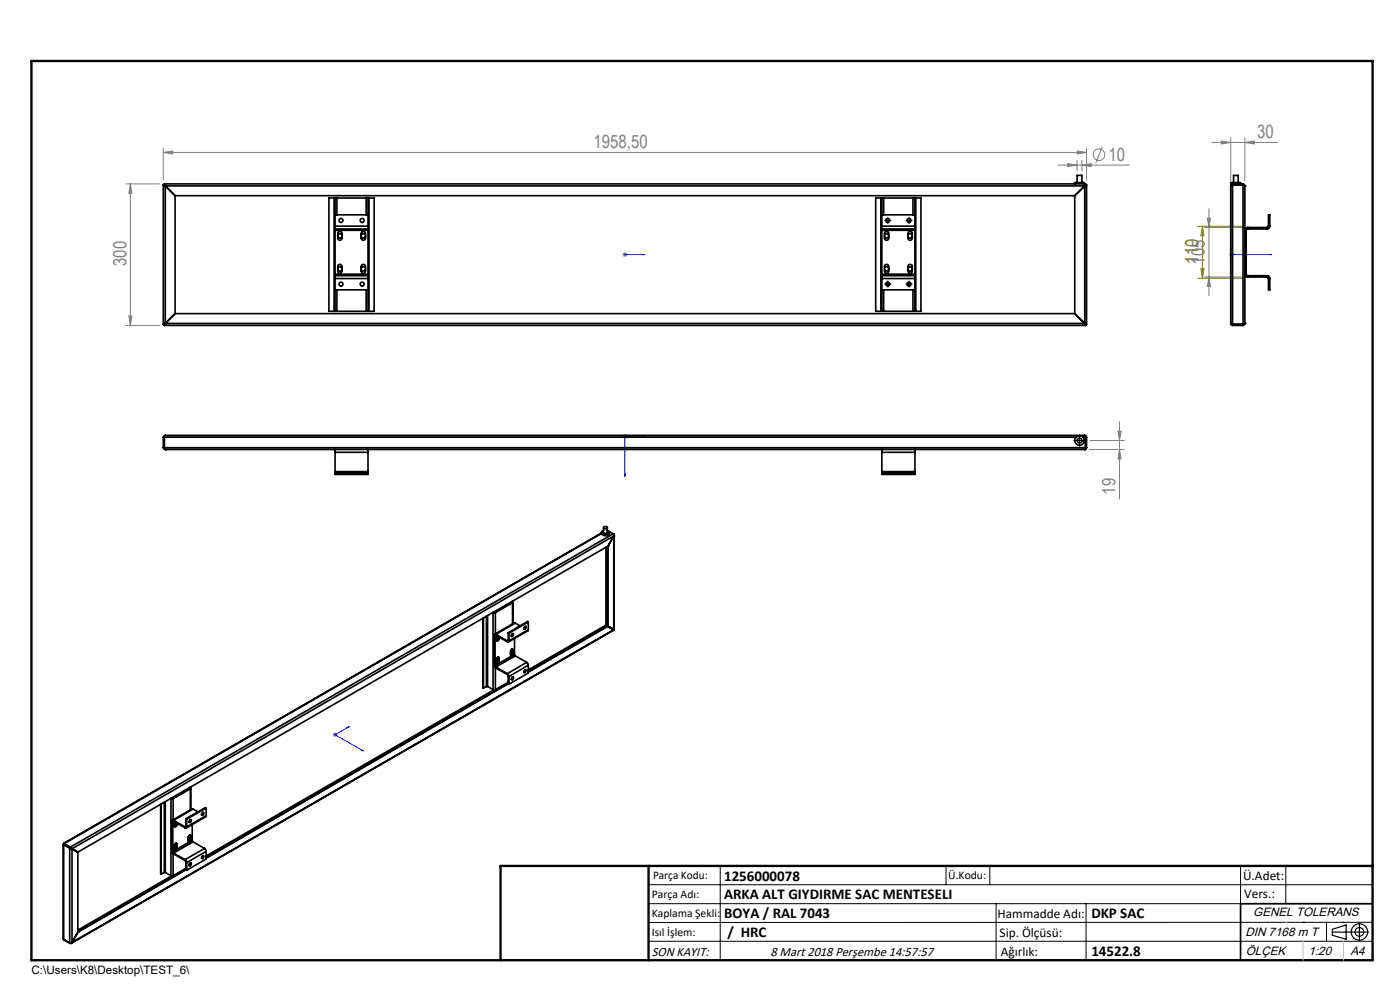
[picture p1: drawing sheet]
<svg xmlns="http://www.w3.org/2000/svg" width="297mm" height="210mm" viewBox="0 0 297 210" stroke-linecap="round" stroke-linejoin="round" font-family="sans-serif">
<g fill="none" stroke="#808080" stroke-width=".21">
<path d="M26.7 39h7.2M27.7 39v30M27.7 39l.3 2h-.7zM34.6 32.3l2.1-.3v.7zM34.6 31.4v6.8M34.6 32.3h195.9M224.5 35h15.1M226.5 34.7l2 .3-2 .3zM228.5 32l2 .3-2 .4zM228.5 34v2.2M229.5 35l2-.3v.6zM229.5 34v2.2"/>
<path d="M230.5 31.4v6.8M233.9 31.1l-1.5 3.5M257.1 30.2h14M259.1 29.9l2 .3-2 .3zM261.1 29.2v9.2M264.1 30.2l2-.3v.6zM264.1 29.2v9.2M132.1 54h1M132.2 53.6l.7 .8M132.6 53.5v1M132.9 53.6l-.7 .8M255.4 48.3h8.3"/>
<path d="M255.4 58.8h8.3M256.1 46.3h.7l-.3 2zM256.5 58.8l.3 2h-.7zM256.5 44.3v18.5M260.8 54h1M260.9 53.6l.8 .8M261.3 53.5v1M261.7 53.6l-.8 .8M26.7 69h7.2M27.3 67h.7l-.3 2zM132.1 92.6h1M132.2 92.2l.7 .7"/>
<path d="M132.6 92.1v1M132.9 92.2l-.7 .7M231.1 95.3h7.4M231.2 93.4h7.3M237.2 91.5h.6l-.3 1.9zM237.5 89.5v16.3M237.5 95.3l.3 2.1h-.6zM70.6 155.8h1M70.7 155.5l.7 .7M71.1 155.4v.9M71.4 155.5l-.7 .7"/>
<circle cx="233.2" cy="32.8" r="1.23"/>
</g>
<g fill="none" stroke="#000" stroke-width=".25">
<path d="M282.6 197.7h7.8M282.6 197.1l3-.9v3l-3-.8zM288.4 195.8v3.8M106.2 203.7h185"/>
<circle cx="288.4" cy="197.7" r="1.74"/>
<circle cx="288.4" cy="197.7" r=".93"/>
</g>
<g fill="none" stroke="#00f" stroke-width=".21">
<path d="M132.5 54h.2zM132.6 54h.1M132.6 54h4.2M136.8 54h-.4h.4M261.2 54h.2zM261.3 54h.1M261.3 54h8.5M269.8 54h-.5h.5M136.4 92.5l.4 .1-.4 .1zM136.8 92.6h-4.2v8.4M132.5 100.6h.2l-.1 .4zM73.7 154.3l.4-.2-.3 .2z"/>
<path d="M74.1 154.1l-3 1.7 6 3.5M76.7 159.2l.1-.1 .3 .2z"/>
</g>
<path d="M254.1 48h9.6M254.1 59h9.6M254.8 57h.6l-.3 2zM255.1 48l.3 2h-.6zM255.1 48v11" fill="none" stroke="#808000" stroke-width=".21"/>
<g fill="none" stroke="#000" stroke-width=".21" stroke-dasharray="15.2 1.3 1.3 1.3">
<path d="M187.8 46.7h-.1M188.3 59.7v-.1M188.3 46.2v-.1M188.3 47.2v.2M188.8 46.7h.2M192.3 46.7h-.1M192.8 59.7v-.1M192.8 46.2v-.1M192.8 47.2v.2M193.3 46.7h.2M187.8 60.2h-.1M188.3 60.7v.2"/>
<path d="M188.8 60.2h.2M192.3 60.2h-.1M192.8 60.7v.2M193.3 60.2h.2M228.5 93.4h-.7M229 92.9v-.7M229 93.9v.8M229.5 93.4h.8"/>
</g>
<g fill="none" stroke="#000" stroke-width=".21">
<path d="M188.1 46.8h.5M188.3 46.5v.5M188.3 60v.5M192.6 46.8h.5M192.8 46.5v.5M192.8 60v.5M188.1 60.3h.5M192.6 60.3h.5M228.7 93.4h.6M229 93.2v.5M137.6 187.7h153.6M137.6 191.7h153.6"/>
<path d="M137.6 199.7h153.6M152.8 183.7v20M200.7 183.7v4M210 183.7v4M211.3 191.7v12M230.4 191.7v12M263.2 183.7v20M272.8 183.7v8M276.4 195.6h.1M281.4 195.6v4.1M285 195.6h.1M291.2 195.6l-153.6 .1"/>
</g>
<path d="M291.2 191.7h-28v12" fill="none" stroke="#000" stroke-width=".35"/>
<path d="M6.7 12.9h284.5v190.8h-284.5zM137.6 183.7v20M291.2 183.7h-185v20" fill="none" stroke="#000" stroke-width=".5"/>
<path d="M276.4 199.7v4M285 199.7v4" fill="none" stroke="#c0c0c0" stroke-width=".21"/>
<path d="M272.8 195.6h.1" fill="none" stroke="#c0c0c0" stroke-width=".25"/>
<g fill="#00f">
<path d="M136.4 54h.4zM132.5 54h.2z"/>
<path d="M136.4 92.5v.2l.4-.1zM132.5 100.6l.1 .4 .1-.4z"/>
<path d="M261.2 54h.2zM269.3 54h.5z"/>
<path d="M73.7 154.3h.1l.3-.2zM76.7 159.2l.4 .1-.3-.2z"/>
</g>
<path d="M255.1 48l.3 2h-.6zM254.8 57h.6l-.3 2z" fill="#808000"/>
<g fill="#808080">
<path d="M34.6 32.3l2.1-.3v.7zM228.5 32l2 .3-2 .4zM226.5 34.7l2 .3-2 .3zM229.5 35l2-.3v.6z"/>
<path d="M259.1 29.9l2 .3-2 .3zM264.1 30.2l2-.3v.6z"/>
<path d="M237.5 95.3l.3 2.1h-.6zM237.2 91.5h.6l-.3 1.9z"/>
<path d="M27.7 39l.3 2h-.7zM27.3 67h.7l-.3 2zM256.1 46.3h.7l-.3 2zM256.5 58.8l.3 2h-.7z"/>
</g>
<g fill="none" stroke="#000" stroke-width=".35">
<path d="M34.6 39.2l.5 .2M34.6 39.2h.3M34.6 39.2v29.6M34.9 39l.2 .4M34.9 39.2l.2 .2M34.9 39h195.4M34.9 39v.2M35.1 39.4h.1M35.1 39.4l2 2.1M35.1 39.4v29.2M35.1 39.4h195M228 39v-.3h2v.3"/>
<path d="M228.5 38.7v-1.5h1v1.5M230.1 39.4h.1M230.1 39.4l-2.1 2.1M230.1 39.4v29.2M230.3 39.2l-.2 .2M230.3 39l-.2 .4M230.3 39.2h.2M230.3 39v.2M230.5 39.2l-.4 .2M230.5 39.2v29.6M261.1 39.4v29.2M261.5 39.2l-.4 .2"/>
<path d="M261.5 39l-.4 .2v.2M261.5 39.2l-.1 .1M261.5 39h-.3v-.3h2v.3M261.5 39.2h2.2M261.5 39h2.2M261.5 39v30M261.7 39.2h.1M261.7 38.7v-1.5h1v1.5M262.7 39.2h.1M263.7 39.2l.4 .2M263.7 39.2l.1 .1M263.7 39l.3 .1 .1 .3"/>
<path d="M263.7 39v30M264.1 39.4h.1M264.1 39.4v29.2M37.1 41.5v25M37.1 41.5h190.9M70.9 42h.2M70.9 42h-1.1v24h1.1M70.9 42v24M71.1 42h.4M71.1 48v.6M71.1 58.5v.6M71.1 48.6v.3"/>
<path d="M71.1 58.2v.3M71.1 48.6h7M71.1 48h7M71.1 45.6h7M71.1 59.1h7M71.1 58.5h7M71.1 48.9h7M71.1 58.2h7M71.1 42v6M71.1 48.9v9.3M71.1 59.1v6.9M71.5 42h6.2"/>
<path d="M71.5 42v3.6M71.6 50.2l.2 .3h.6l.1-.3M71.6 56.9l.2-.3h.6l.1 .3M71.6 57.1l.2 .4h.6l.1-.4M71.6 49.9l.2-.3h.6l.1 .3M71.7 56.3a.45 .45 0 0 1 .5-.2 .45 .45 0 0 1 .3 .4v1a.44 .44 0 0 1-.4 .5 .44 .44 0 0 1-.5-.5zM71.8 49.2a.44 .44 0 0 1 .5-.1 .44 .44 0 0 1 .2 .4v1a.44 .44 0 0 1-.4 .5 .44 .44 0 0 1-.5-.5v-1.1zM76.6 50.2l.2 .3h.5l.2-.3M76.6 56.9l.2-.3h.5l.2 .3M76.6 57.1l.2 .4h.5l.2-.4M76.6 49.9l.2-.3h.5l.2 .3M76.7 49.3a.46 .46 0 0 1 .5-.2 .46 .46 0 0 1 .3 .4v1a.46 .46 0 0 1-.4 .5 .46 .46 0 0 1-.5-.5z"/>
<path d="M76.7 56.3a.47 .47 0 0 1 .5-.2 .47 .47 0 0 1 .3 .4v1a.46 .46 0 0 1-.4 .5 .46 .46 0 0 1-.5-.5zM77.7 42h.4M77.7 42v3.6M78.1 42h.2M78.1 48v.6M78.1 58.5v.6M78.1 48.6v.3M78.1 58.2v.3M78.1 42v6M78.1 48.9v9.3M78.1 59.1v6.9M78.3 42h1.1v24h-1.1"/>
<path d="M78.3 42v24M186.9 42h.2M186.9 42h-1.1v24h1.1M186.9 42v24M187.1 42h.4M187.1 48v.6M187.1 58.5v.6M187.1 48.6v.3M187.1 58.2v.3M187.1 42v6M187.1 48.9v9.3M187.1 59.1v6.9"/>
<path d="M187.1 48.6h7M187.1 48h7M187.1 45.6h7M187.1 59.1h7M187.1 58.5h7M187.1 48.9h7M187.1 58.2h7M187.5 42h6.2M187.5 42v3.6M187.6 50.2l.2 .3h.5l.2-.3M187.6 56.9l.2-.3h.5l.2 .3M187.6 57.1l.2 .4h.5l.2-.4"/>
<path d="M187.6 49.9l.2-.3h.5l.2 .3M187.7 56.3a.45 .45 0 0 1 .5-.2 .45 .45 0 0 1 .3 .4v1a.44 .44 0 0 1-.4 .5 .44 .44 0 0 1-.5-.5zM187.8 49.2a.44 .44 0 0 1 .5-.1 .44 .44 0 0 1 .2 .4v1a.44 .44 0 0 1-.4 .5 .44 .44 0 0 1-.5-.5v-1.1zM192.6 50.2l.2 .3h.6l.1-.3M192.6 56.9l.2-.3h.6l.1 .3M192.6 57.1l.2 .4h.6l.1-.4M192.6 49.9l.2-.3h.6l.1 .3M192.7 56.3a.47 .47 0 0 1 .5-.2 .47 .47 0 0 1 .3 .4v1a.46 .46 0 0 1-.4 .5 .46 .46 0 0 1-.5-.5zM192.7 49.3a.46 .46 0 0 1 .5-.2 .46 .46 0 0 1 .3 .4v1a.46 .46 0 0 1-.4 .5 .46 .46 0 0 1-.5-.5zM193.7 42h.4M193.7 42v3.6M194.1 42h.2"/>
<path d="M194.1 48v.6M194.1 58.5v.6M194.1 48.6v.3M194.1 58.2v.3M194.1 42v6M194.1 48.9v9.3M194.1 59.1v6.9M194.3 42h1.1v24h-1.1M194.3 42v24M228 41.5v25M264.4 58.2h-.3a.6 .6 0 0 0 .6 .6M264.4 58.2l.3 .3"/>
<path d="M264.4 48.9v9.3M264.7 48.3a.6 .6 0 0 0-.6 .6h.3M264.7 48.6l-.3 .3M264.7 48.6h4.1M264.7 58.5h4.1M264.7 48.3v.3M264.7 58.5v.3M264.7 48.3h4.1M264.7 58.8h4.1M268.8 58.5a.55 .55 0 0 1 .6 .6M268.8 58.8l.3 .3M268.8 48.3v.3"/>
<path d="M268.8 58.5v.3M269.1 48l-.3 .3M269.1 48h.3M269.1 48v-2.4h.3v2.4M269.1 59.1v2.4h.3v-2.4M269.1 59.1h.3M269.4 48a.6 .6 0 0 1-.6 .6M34.6 68.8h.3M34.9 68.8v.2M34.9 69h195.4M35.1 68.6l-.5 .2M35.1 68.6l-.2 .2"/>
<path d="M35.1 68.6l-.2 .4M35.1 68.6h.1M35.1 68.6h195M37.1 66.5l-2 2.1M37.1 66.5h190.9M70.9 66h.2M71.1 66h.4M71.1 61.5h7M71.5 66h6.2M71.5 61.5v4.5M77.7 66h.4M77.7 61.5v4.5"/>
<path d="M78.1 66h.2M186.9 66h.2M187.1 66h.4M187.1 61.5h7M187.5 66h6.2M187.5 61.5v4.5M193.7 66h.4M193.7 61.5v4.5M194.1 66h.2M228 66.5l2.1 2.1M230.1 68.6l.4 .2M230.1 68.6l.2 .2"/>
<path d="M230.1 68.6l.2 .4M230.1 68.6h.1M230.3 68.8h.2M230.3 68.8v.2M261.1 68.6l.4 .2M261.1 68.6l.1 .3 .3 .1M261.4 68.8h.1M261.5 68.8h2.2M261.5 69h2.2M263.8 68.8h-.1M264.1 68.6l-.4 .2M264.1 68.6l-.2 .3-.2 .1"/>
<path d="M264.1 68.6h.1M34.6 95l.3 .3h.2M34.6 92.7v2.3M34.6 95h195.9M34.6 92.7h193.7M34.9 95l.2 .3M34.9 95v.1M34.9 92.7v2.3M34.9 92.6v.1M35.1 92.3l-.2 .4M35.1 92.3l-.3 .2-.2 .2M35.1 95.3h.1"/>
<path d="M35.1 92.3h195M35.1 95.3h195M71.1 95.3v.6M71.1 95.9v4.1M71.1 95.9h7M78.1 95.3v.6M78.1 95.9v4.1M187.1 95.3v.6M187.1 95.9v4.1M187.1 95.9h7M194.1 95.3v.6M194.1 95.9v4.1"/>
<path d="M229.7 92.7h.8M230.1 92.3l.2 .4M230.1 92.3l.4 .4M230.1 95.3h.1M230.3 92.6v.1M230.3 95l-.2 .3M230.3 95v.1M230.3 92.7v2.3M230.5 95l-.4 .3M230.5 92.7v2.3M71.1 100v.4M71.1 100.4v.2h7v-.2"/>
<path d="M71.1 100.4h7M71.1 100h7M78.1 100v.4M127.6 113.1l-114.1 65.8M127.6 113v.2M127.6 113.2l-114 65.8M128 111.9v1.1l.4 .2 .4-.2v-1.1M128 111.9l.2-.1a.34 .34 0 0 1 .4-.2 .34 .34 0 0 1 .2 .5h-.2a.34 .34 0 0 1-.6-.2zM128 112.5a.45 .45 0 0 0-.4 .5 .45 .45 0 0 0 .6 .4h.1a.61 .61 0 0 0 .6 0 .61 .61 0 0 0 .3-.6l-.4-.3M128.6 116.1v16.5M128.8 115.9v16.9M128.8 112.5l.2 .1"/>
<path d="M129 115.8h.1M129 115.8l-112.5 65M129 115.8v17M129 112.6l1.1 .6M129.3 113a.89 .89 0 0 1-.7 .7 .89 .89 0 0 1-.9-.3l-.1-.2M130.1 113.2l.1 .5M130.1 113.2l-115.2 66.5M130.1 113.2l.1 .1M130.2 113.7h.1M130.2 113.3v.4M130.2 113.7l-114.9 66.3M130.2 113.7l-1.2 2.1"/>
<path d="M130.2 113.7v19.9M130.2 113.3h-.1M130.3 113.5l-.1 20.1M187.1 100v.4M187.1 100.4v.2h7v-.2M187.1 100.4h7M187.1 100h7M194.1 100v.4M102.4 131.2l.2 14.8M102.6 131.1v14.9M103.2 130.7v14.9M103.4 130.6v15"/>
<path d="M104.6 129.9v.1M104.6 130h.5M104.6 130v16.3M104.7 129.8v.1M104.7 129.9h.3M104.7 129.9l-.1 .1M104.8 134.8l.2 .1M104.8 134.8v6.3M105 129.9l.1 .1M105 134.9v6.3M105.1 130v4.4M105.2 134.5h-.2l-.2 .3"/>
<path d="M105.2 134.8l-.2 .1M105.2 134.5l2.4 1.5M105.2 134.8l2.4 1.4M105.2 134.5v.3M105.4 134.9l-.1 .9a.31 .31 0 0 0 .5 .1 .31 .31 0 0 0 .1-.4M105.4 139.7l.2-.1v.1M105.5 135.4h.1M105.5 135.4h-.2M105.6 139.6v.1M105.6 135.4l-.3 .2M105.6 135l-.1 .4M105.6 139.7l-.1 .4"/>
<path d="M105.7 135.4l-.3 .5M105.7 139.4v.1M105.7 135.1l-.1 .3M105.7 139.9l-.1 .3M105.7 135.4l.2 .1M105.7 135v.4M105.7 139.5v.7M105.7 139.5l.2 .1M105.9 139.6v-.1a.36 .36 0 0 0-.4 0 .36 .36 0 0 0-.2 .4v.7a.31 .31 0 0 0 .5 .1 .31 .31 0 0 0 .1-.4M105.9 135.1v.4M105.9 139.6v.7M107.4 128.3v.2"/>
<path d="M107.5 128.3v.2M107.6 136v.2M107.8 135.8l-.2 .2M107.8 134.2l.2 .1M107.8 135.8l.2 .2M107.8 134.2v1.6M108 136l-.1 .2h-.3M108 134.3v1.7M108.4 138.4l.1 .1M108.4 138.4l-.1 .1M108.5 137.9l.2 .1-.2-.1-.2 .1M108.5 138.5l-.2 .1"/>
<path d="M108.5 127.6l.1 .1M108.6 134.5l.2-.1a.28 .28 0 0 1 .1 .4 .28 .28 0 0 1-.5 .1zM108.6 138l-.2 .4M108.6 127.7v.1M108.6 137.7l.1 .1M108.6 127.8h.1M108.6 127.8l-3.6 2.1M108.7 138.5l-.4 .5M108.7 138.2l-.2 .3M108.7 137.8l.1 .1M108.7 138.5l.1 .1M108.7 137.8v.7"/>
<path d="M108.7 127.6h.1M108.7 127.6v.2M108.7 127.8l-3.6 2.2M108.7 127.6l-.1 .1M108.7 127.8v4.6M108.8 134.4l-.3 .5M108.8 137.9a.31 .31 0 0 0-.4-.1 .31 .31 0 0 0-.1 .4v.8a.36 .36 0 0 0 .4-.1 .36 .36 0 0 0 .1-.3M108.8 127.7v4.6M108.8 137.9v.7M109.1 138.8l.2 .3M109.1 138.8l-4.1 2.4M109.1 135.4v3.4"/>
<path d="M109.3 132.2l-.2-.1-4.1 2.4M109.3 132.2l-4.1 2.3M109.3 132.2l1 .5M109.3 139.1l-4.1 2.4M109.3 139.1l2.4 1.4M111.1 133.2l.2 .1M111.3 133l.2-.2a.3 .3 0 0 1 .1 .5 .3 .3 0 0 1-.5 0zM111.4 132.8v.3l-.3 .3M112.1 133.6l-.1 .2-4.1 2.4M112.1 131.9l-4.1 2.4M112.1 131.9l-.2-.1-4.1 2.4M112.1 133.6l-4.1 2.4"/>
<path d="M112.1 131.9v1.7M128.6 132.6l.2 .1M128.6 132.6l-16.5 9.5M128.8 132.7v.1M128.8 132.7l1.3 .8M128.8 132.7l-16.7 9.7M128.8 132.8h.2M128.8 132.8l-16.7 9.6M128.8 132.8l1.3 .7M129 132.8l-16.9 9.8M129 132.8l1.2 .8M130.1 133.5h.1"/>
<path d="M130.1 133.5l.1 .1M130.2 133.7l-115.1 66.4M130.2 133.6v.1M130.2 133.6l-114.9 66.3M103.2 145.6h.2M103.2 145.6l-.6 .4M103.4 145.6l1.2 .7M104.6 146.3h.5M104.8 146.3l-61.1 35.3M104.8 141.1l.4 .6M104.8 141.1l.2 .1M105 141.2l.2 .3"/>
<path d="M105.1 141.6v4.7M105.2 141.5v.2M105.2 141.5l2.4 1.4M105.2 141.7l2.4 1.4M105.5 140.1l.1 .1M105.5 140.1l-.2 .1M105.6 140.2l-.3 .1M105.7 140.2l-.3 .4M105.7 140.2l.2 .1M107.6 142.9l.4 .6M107.6 143.1l.2 .3M107.6 142.9v.2"/>
<path d="M107.8 145.1l-64.1 37M107.8 144.9l-64.1 37M107.8 144.7l-2.7 1.6M107.8 143.4v1.6l.2 .1M107.8 143.4l.2 .1M107.8 144.9l-64.1 36.9M108 143.5v1.6M108.6 143.7l.2-.1a.3 .3 0 0 1 .1 .4 .3 .3 0 0 1-.5 .1zM108.7 143.6v.2M108.8 143.6v.2l-.3 .3M111.3 142.2l.2-.1a.34 .34 0 0 1 0 .4 .34 .34 0 0 1-.4 .1zM111.4 142.1l-.3 .5"/>
<path d="M111.7 140.5l.4 .6M111.7 140.5l-4.1 2.4M112.1 141.1v1.7l-4.1 2.3M112.1 141.1l-4.1 2.4M13.4 179.1l.1 20.2M13.5 179v.2M13.5 179.2l1.3 .7M13.5 179.2v20.1M13.5 179l.1 .1M13.6 179.1h.1M13.6 179l-.1-.1v.1M13.6 179.1l-.1 .1"/>
<path d="M13.6 179.1l1.3 .7M13.6 179l1.3 .7M13.6 179v.1M14.8 179.9l.5 .1M14.8 179.9v20.2M14.9 179.8l.2 .2M14.9 179.7l.4 .3M14.9 179.8l-.1 .1M14.9 179.7v.1M15.1 180h.2M15.1 180l1.4 .8M34.1 170.6l.1 14.8"/>
<path d="M34.2 170.6v14.8M34.9 170.2v14.9M35.1 170v15.1M36.2 169.4h.1M36.3 169.4h.4M36.3 169.4v16.4M36.3 169.3l.1 .1M36.4 169.4h.2M36.4 169.4h-.1M36.5 174.2l.2 .1M36.5 174.2v6.3M36.6 169.4h.1"/>
<path d="M36.7 174.3v6.3M36.7 169.4v4.5M36.8 174h-.2l-.1 .2M36.8 174.2l-.1 .1M36.8 174l2.5 1.4M36.8 174.2l2.5 1.4M36.8 174v.2M37 174.3v1a.34 .34 0 0 0 .4 0 .34 .34 0 0 0 .1-.4M37 179.1l.3-.1 .1 .2M37 174.4h.1M37.1 174.8l.2 .1M37.1 174.8l-.1 .1"/>
<path d="M37.1 179.6h.2M37.1 179.6l-.1 .1M37.2 179.1l.1 .1M37.3 179.6l-.3 .2M37.3 174.9l-.3 .1M37.3 174.4l-.2 .4M37.3 179.2h.1M37.3 179.2l-.2 .4M37.3 178.8l.1 .1M37.4 174.9l-.4 .4M37.4 179.6l-.4 .5M37.4 179.3l-.1 .3"/>
<path d="M37.4 174.6l-.1 .3M37.4 174.9h.1M37.4 174.5v.4M37.4 178.9v.7M37.4 178.9l.1 .1M37.4 179.6l.1 .1M37.5 179a.23 .23 0 0 0-.2-.2 .23 .23 0 0 0-.2 .3l-.1 .9a.27 .27 0 0 0 .4 .2 .27 .27 0 0 0 .1-.4v-.1M37.5 174.6v.3M37.5 179v.7M39 167.8v.2M39.1 167.7v.2M39.3 175.4v.2"/>
<path d="M39.4 175.3l-.1 .1M39.4 173.7l.2 .1M39.4 175.3l.2 .1M39.4 173.7v1.6M39.6 175.4l-.1 .2h-.2M39.6 173.8v1.6M40 177.4l.2-.1 .1 .2M40.1 177.9h.1M40.1 177.9h-.2M40.1 177.4l.1 .1M40.2 177.9l-.3 .2M40.2 167.1h.1"/>
<path d="M40.2 177.5h.1M40.2 177.5l-.1 .4M40.3 167.1v.1M40.3 174l.2-.2a.3 .3 0 0 1 .1 .5 .3 .3 0 0 1-.5 0zM40.3 167.2l.1 .1M40.3 167.2l-3.7 2.2M40.3 177.9l-.2 .4-.2 .1M40.3 177.7l-.1 .2M40.3 177.2l.2 .1M40.3 177.2v.7M40.3 177.9l.2 .1M40.3 167h.1"/>
<path d="M40.4 167v.3M40.4 167l-.1 .1M40.4 167.3l-3.7 2.1M40.4 167.3v4.5M40.4 173.8v.4l-.3 .2M40.5 177.3a.34 .34 0 0 0-.5 0 .34 .34 0 0 0-.1 .4v.6a.23 .23 0 0 0 .3 .2 .23 .23 0 0 0 .2-.2l.1-.3M40.5 167.2v4.6M40.5 177.3v.7M40.8 178.3l.2 .3M40.8 174.9v3.4M40.8 178.3l-4.1 2.3M41 171.6h-.3l-4.1 2.4"/>
<path d="M41 171.6l-4.2 2.4M41 171.6l1 .6M41 178.6l-4.2 2.4M41 178.6l2.4 1.4M42.8 172.7h.1M42.9 172.4a.2 .2 0 0 1 .3-.1 .2 .2 0 0 1 .1 .3 .28 .28 0 0 1-.2 .3 .28 .28 0 0 1-.3-.1zM43.1 172.3l-.3 .6M43.4 180l.3 .6M43.4 180l-4.1 2.3M43.7 173l-.1 .2-4.1 2.4M43.7 173l-4.1 2.4M43.7 171.4l-4.1 2.4"/>
<path d="M43.7 171.4v1.6M43.7 171.4l-.1-.1-4.2 2.4M13.5 199.3l1.3 .8M13.6 199.4h.1M13.6 199.4l1.3 .7M15.3 199.9l-.5 .2M15.3 199.9h.1M15.3 199.9l-.2 .2h-.2M15.3 180v19.9M16.4 180.7l.1 .1M16.5 197.8h.1M16.5 180.8v17"/>
<path d="M16.5 197.8l-1.2 2.1M34.9 185.1h.2M34.9 185.1l-.7 .3M35.1 185.1l1.2 .7M36.3 185.8h.4M36.4 185.8l-19.9 11.5M36.5 180.5l.3 .6M36.5 180.5l.2 .1M36.7 180.6l.1 .4M36.7 181.1v4.7M36.8 181v.1M36.8 181l2.5 1.3"/>
<path d="M36.8 181.1l2.5 1.5M39.3 182.6l.1 .3M39.3 182.3l.3 .7M39.3 182.3v.3M39.4 184.3l-22.9 13.2M39.4 184.4l-22.9 13.2M39.4 184.2l-2.7 1.6M39.4 182.9v1.6M39.4 182.9l.2 .1M39.4 184.5l.2 .1M39.5 184.5l-23 13.3M39.6 183v1.6"/>
<path d="M40.3 183.2l.2-.2a.34 .34 0 0 1 0 .4 .34 .34 0 0 1-.4 .2zM40.4 183.3v-.3l-.3 .6M42.9 181.6h.1a.2 .2 0 0 1 .3 0 .2 .2 0 0 1-.1 .3 .23 .23 0 0 1-.2 .2 .23 .23 0 0 1-.2-.2zM43.1 181.5l-.1 .3-.2 .2M43.7 180.6v1.6l-4.1 2.4M43.7 180.6l-4.1 2.4M14.9 200.1h.1"/>
<circle cx="72.3" cy="46.8" r=".43"/>
<circle cx="76.8" cy="46.8" r=".43"/>
<circle cx="188.3" cy="46.8" r=".43"/>
<circle cx="192.8" cy="46.8" r=".43"/>
<circle cx="72.3" cy="60.3" r=".43"/>
<circle cx="76.8" cy="60.3" r=".43"/>
<circle cx="188.3" cy="60.3" r=".43"/>
<circle cx="192.8" cy="60.3" r=".43"/>
<circle cx="229" cy="93.4" r="1"/>
<circle cx="229" cy="93.5" r=".5"/>
</g>
<g font-size="3.9" fill="#808080">
<text x="266.7" y="29.3">30</text>
<text x="125.9" y="31.5">1958,50</text>
<text x="235.2" y="34.1">10</text>
<text x="26.8" y="56.4" transform="rotate(-90 26.8 56.4)">300</text>
<text x="255.6" y="56.1" transform="rotate(-90 255.6 56.1)">105</text>
<text x="236.7" y="104.9" transform="rotate(-90 236.7 104.9)">19</text>
</g>
<text font-size="3.9" fill="#808000" x="254.3" y="56" transform="rotate(-90 254.3 56)">110</text>
<g font-size="3.2">
<text x="153.6" y="190.8">ARKA ALT GIYDIRME SAC MENTESELI</text>
<text x="153.6" y="186.8">1256000078</text>
<text x="153.6" y="194.8">BOYA / RAL 7043</text>
<text x="231.5" y="194.8">DKP SAC</text>
<text x="154.3" y="198.8">/ HRC</text>
<text x="231.5" y="202.8">14522.8</text>
</g>
<g font-size="2.8">
<text x="263.7" y="186.7">Ü.Adet:</text>
<text x="263.9" y="190.5">Vers.:</text>
<text x="211.6" y="194.8">Hammadde Adı:</text>
<text x="138.3" y="202.8">SON KAYIT:</text>
<text x="163.4" y="202.8">8 Mart 2018 Perşembe 14:57:57</text>
<text x="212.1" y="198.7">Sip. Ölçüsü:</text>
<text x="212.3" y="202.7">Ağırlık:</text>
</g>
<g font-size="2.6">
<text x="265.9" y="194.4">GENEL TOLERANS</text>
<text x="264.2" y="198.5">DIN 7168 m T</text>
<text x="264.3" y="202.6">ÖLÇEK</text>
<text x="277.6" y="202.6">1:20</text>
<text x="286.5" y="202.6">A4</text>
</g>
<g font-size="2.5">
<text x="138.3" y="190.5">Parça Adı:</text>
<text x="138.5" y="186.5">Parça Kodu:</text>
<text x="201.2" y="186.5">Ü.Kodu:</text>
<text x="138.3" y="194.5">Kaplama Şekli:</text>
<text x="138.3" y="198.6">Isıl İşlem:</text>
<text x="6.7" y="206.7">C:\Users\K8\Desktop\TEST_6\</text>
</g>
</svg>
